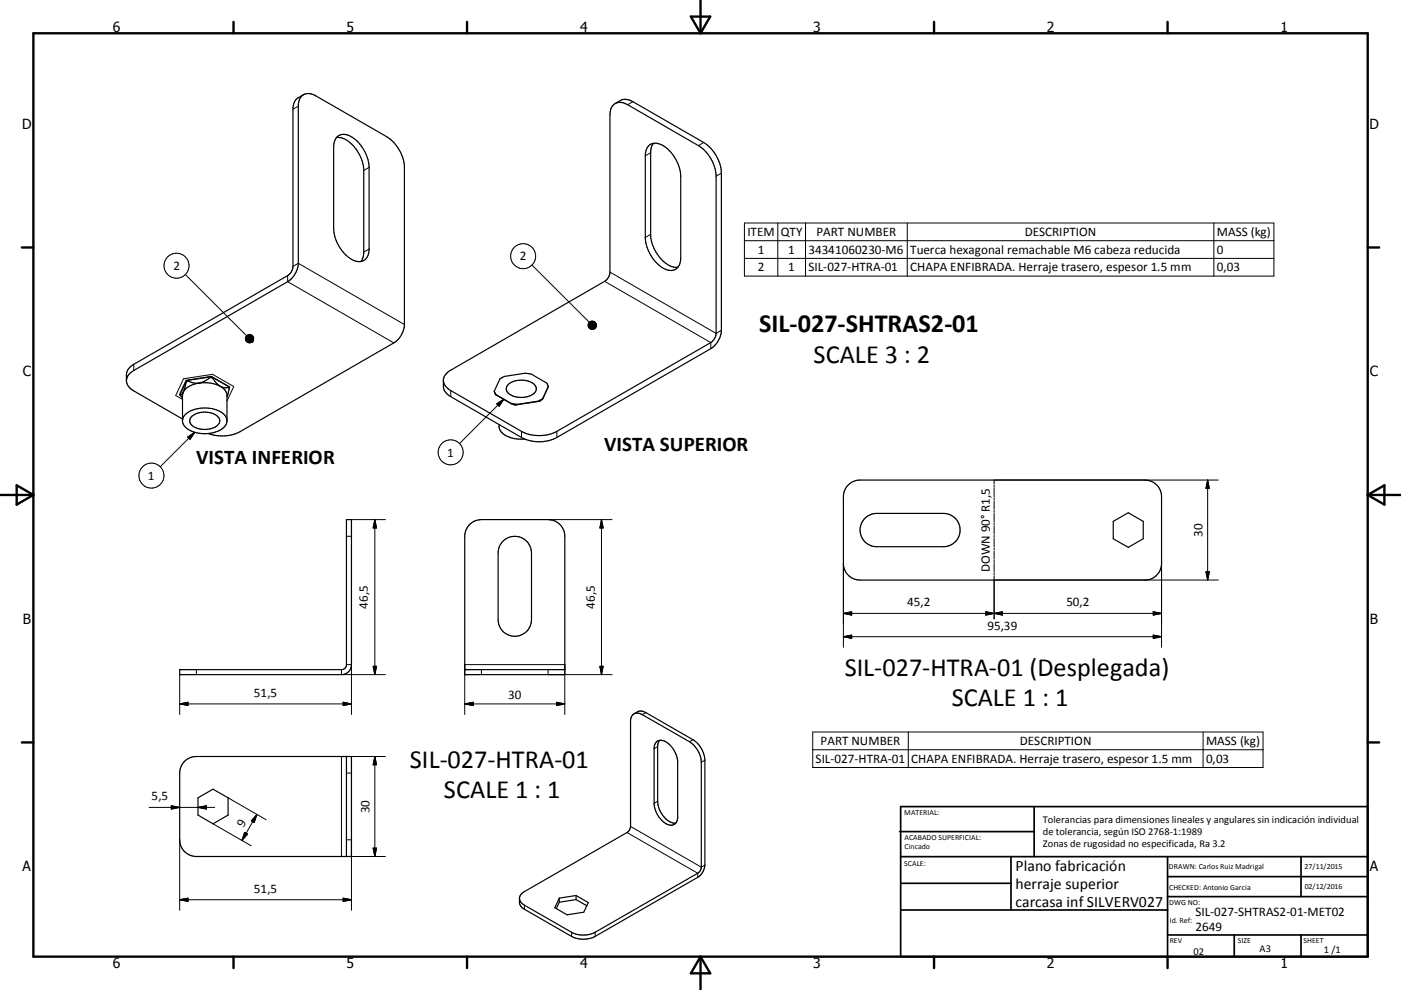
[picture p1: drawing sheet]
<svg xmlns="http://www.w3.org/2000/svg" width="420mm" height="297mm" viewBox="0 0 420 297" stroke-linecap="round" stroke-linejoin="round" font-family="sans-serif">
<g fill="none" stroke="#000" stroke-width=".36">
<path d="M91 28.4l-1.6 .9a3.7 3.7 0 0 0-1.6 3.5v47.1a3.5 3.5 0 0 1-1.6 2.8l-46.1 26.6a3.9 3.9 0 0 0-2.2 3.1v1.8M91 28.4a3.5 3.5 0 0 0-1.6 2.9v47.7a7.1 7.1 0 0 1-3.2 5.5l-46.1 26.7a3.8 3.8 0 0 0-2.2 3M91 28.4a3.8 3.8 0 0 1 3.7 .4l21.3 12.2a11.9 11.9 0 0 1 5.2 8.7v48.1a7 7 0 0 1-3.1 5.1l-46.2 26.6a11.9 11.9 0 0 1-9.5 .6M184.4 31.1a3.7 3.7 0 0 1 3.8 .3l21.2 12.3a11.8 11.8 0 0 1 5.3 9.2v47.1a3.5 3.5 0 0 1-1.6 2.8l-46.2 26.6a11.7 11.7 0 0 1-10.5 0l-21.3-12.2a3.9 3.9 0 0 1-2.2-3.1M184.4 31.1l1.6-.9a3.6 3.6 0 0 1 3.8 .3l21.2 12.3a11.7 11.7 0 0 1 5.3 9.1v47.2a7.1 7.1 0 0 1-3.2 5.5l-46.2 26.6a11.7 11.7 0 0 1-9.6 .5M184.4 31.1a3.6 3.6 0 0 0-1.5 3.4v47.1a3.6 3.6 0 0 1-1.6 2.8l-46.2 26.7a3.8 3.8 0 0 0-2.2 3M100.9 41.3a6.6 6.6 0 0 1 5.8 3.4 11.3 11.3 0 0 1 2.4 6.4v25l-.3 1.3-.6 1.1M101 41.1a3.7 3.7 0 0 1 5.1 .4 11.9 11.9 0 0 1 4.6 8.7v24.5a3.3 3.3 0 0 1-1.7 3.5 3.3 3.3 0 0 1-3.9-.6 11.8 11.8 0 0 1-5.1-9v-24.5l.2-1.5zM194.5 43.7a3.8 3.8 0 0 1 5 .4 12 12 0 0 1 4.6 8.8v24.5a3.2 3.2 0 0 1-1.5 3.3 3.2 3.2 0 0 1-3.6-.2 11.7 11.7 0 0 1-5.5-9.2v-24.6l.2-1.5zM195.9 43l-.7 1.4-.1 1.4v24.5a11 11 0 0 0 6.8 9.8l1.3 .1M37.9 114.2a3.7 3.7 0 0 0 2.2 3.1l14.6 8.4M54.1 118.4l.6 1.1"/>
<path d="M55.8 114.6l-1.1 3.7v8.2a5.6 5.6 0 0 0 5.6 3.6 8.2 8.2 0 0 0 7.4-2.7l.4-1.1v-7.7a3.3 3.3 0 0 0-2-2.7M55.8 114.4l-1.7 4M55.8 114.4v.2M56.3 114.1l-.5 .3M56.3 114.3l-.5 .3M56.3 114.1v.2M56.3 114.3a5.6 5.6 0 0 0 3.4 .6M59.7 114.9a6.2 6.2 0 0 0-5.3 3.5h-.3M59.7 114.9a10.2 10.2 0 0 1 6.4 1M63 113.1l.7 .1v.2M63 113.1v.2M63 113.3l.7 .1"/>
<path d="M63 113.1l-6.7 1M63 113.3a7.2 7.2 0 0 1-3.3 1.6M63.7 113.4l1.2 1.6 1.2 .9M66.1 115.9a2.91 2.91 0 0 0 2.4 .3M68.5 116.2v-.2l.2 .4M68.5 116.2l.2 .4M68.7 116.4l.2-.3-5.5-3.2-7.6 1.2-2 4.3 .4 .2M68.7 116.4v.2M68.7 116.6l-.6 2.5M132.9 114.1v1.8a3.7 3.7 0 0 0 2.2 3.1l22.2 12.7M148.2 117.3l.5 1.1M148.2 117.3l.5 1.2"/>
<path d="M148.7 118.4l4.6 2.6M148.7 118.4v.1M148.7 118.5l4.6 2.6M152.5 115.3a6.4 6.4 0 0 1 8 .4 2 2 0 0 1-1.4 3 6.3 6.3 0 0 1-7-1.1 1.69 1.69 0 0 1 .4-2.3zM162.7 119.6l-1.3 .7M162.7 119.6v.1M162.7 119.7l-1.1 .7M164.4 116l-1.7 3.6M164.4 116l-.5-1.1-4.6-2.7-1.8-.2-6.3 .9-.9 .5-.4 .3-1.7 3.6M164.4 116l-1.7 3.7M57.6 124.9a6.4 6.4 0 0 1 8 .4 2.18 2.18 0 0 1-1.8 3.2 5.9 5.9 0 0 1-6.8-1.6l-.1-.9zM68.1 126a4.9 4.9 0 0 0-4.4-3.4 9 9 0 0 0-8.4 2.1l-.6 1.5"/>
<path d="M149.6 127.4a3.9 3.9 0 0 0 3.6 3.9l1.7 .4h2.4M153.3 121l1.8 .3M153.3 121v.1M153.3 121.1l1.4 .3M154.1 121.4h.7M154.7 121.4v.1M155.1 121.4h-.4M155.1 121.3v.1M161.4 120.5l-6.3 .9M161.4 120.3l-6.3 1M161.4 120.3v.2M161.6 120.4l-.2 .1"/>
<path d="M161.8 120.3h.1M161.9 120.2l-.3 .2M141 157.2l1.3-.9 2-.4h20a5 5 0 0 1 5 5v41.5h-30v-41.5a5 5 0 0 1 1.7-3.7zM254.1 145.7a5.1 5.1 0 0 1 3.8-1.7h85.4a5 5 0 0 1 4.9 5v20a5 5 0 0 1-4.9 5h-85.4a5 5 0 0 1-5-5v-20.5l.4-1.5zM259 155.8a5.1 5.1 0 0 1 3.8-1.8h20.1a5 5 0 0 1 4.9 5 5 5 0 0 1-4.9 5h-20.1a5 5 0 0 1-4.5-2.9 5 5 0 0 1 .7-5.3zM333.8 156.4l4.5-2.6 4.5 2.6v5.2l-4.5 2.6-4.5-2.6zM150.7 162.5a5 5 0 0 1 5.5-1.3 5 5 0 0 1 3.1 4.7v20a5 5 0 0 1-5 5 5 5 0 0 1-5-5l.1-20.5 .4-1.6zM53.9 200.9h48.5a1.48 1.48 0 0 0 1.5-1.5v-43.5h1.5v43.5a2.95 2.95 0 0 1-3 3h-48.5zM139.3 200.9h30M190.1 214.2l1-.7a2.49 2.49 0 0 1 2.5 .3l14.2 8.1a7.9 7.9 0 0 1 3.5 6.2l-.1 32.1a4.7 4.7 0 0 1-2 3l-30.8 17.7a7.8 7.8 0 0 1-7 0l-14.2-8.1a2.51 2.51 0 0 1-1.5-2.1l.2-1.9 1-1.1 31.1-17.9a2.48 2.48 0 0 0 1-1.9v-31.9a2.13 2.13 0 0 1 1.3-1.9 2.13 2.13 0 0 1 2.3 .3l14.1 8.1a7.8 7.8 0 0 1 3.6 6.2v31.5a2.26 2.26 0 0 1-1.1 1.8l-30.8 17.7a7.8 7.8 0 0 1-7 0l-14.2-8.1-1.1-1.1-.4-.8M55.1 228.6a5.1 5.1 0 0 1 3.8-1.6h46.5v30h-46.5a5 5 0 0 1-5-5v-20.6l.4-1.5zM59.4 239.4l4.5-2.6 4.5 2.6v5.1l-4.5 2.7-4.5-2.7z"/>
<path d="M103.9 227v30M196.8 222.6a3.1 3.1 0 0 1 4.2 1 8.3 8.3 0 0 1 2.2 4.6v17.3a2.15 2.15 0 0 1-1.4 2 2.15 2.15 0 0 1-2.3-.5 7.8 7.8 0 0 1-3.4-6v-16.4l.2-1.2zM197.7 222.1l-.5 1.5v16.8a6.9 6.9 0 0 0 5.1 6.6l.3-.1M167.7 269.5v1.2M167.7 270.7l-.9 1.9M172.7 268.7l3.7 2.1-1.4 2.9-5 .8-3.7-2.2 1.4-2.8M172.7 268.7l-5 .8M172.7 268.7v1.2M172.7 269.9l3.2 1.8M172.7 269.9l-5 .8"/>
</g>
<g fill="none" stroke="#000" stroke-width=".3">
<path d="M89.4 31.9l-1.6 .9M189.8 30.5l-1.6 .9M110.7 50.2l-1.6 .9M195.1 45.8l-1.6 .9M211 42.8l-1.6 .9M216.3 51.9l-1.6 1M87.8 79.9l1.6-.9 31.8 18.4M110.7 74.7l-1.6 .9M159.5 79.5l17.2 17.2M195.1 70.3l-1.6 1M223.2 66.9h158.7v15.9h-158.7zM223.2 72.2h158.7"/>
<path d="M223.2 77.5h158.7M233.2 66.9v15.9M241.5 66.9v15.9M272 66.9v15.9M363.9 66.9v15.9M55.6 82.3l18.3 18.4M86.2 82.7v1.8l31.9 18.4M181.3 84.4l31.8 18.4v1.8M182.9 81.6l31.8 18.4 1.6-.9M40.1 109.3v1.9M54.7 119.8l-2-1.2 2.3-5 8.7-1.3 6.4 3.7-2 4.3M135.1 117.2v1.8"/>
<path d="M151.1 119.8l-13.3 13.3M56.3 131.1l2.1-1.4-1.4 2.1zM58.4 129.7l-10.4 10.3M148.9 121.2l2.2-1.4-1.5 2.1zM156.4 129.4v1.8M166.9 129.4v1.8M105.4 155.9h10.2M112.4 155.9v46.5M112.4 155.9l.5 2.5h-1zM164.3 155.9h19.2M180.3 155.9l.5 2.5h-1zM180.3 155.9v46.5"/>
<path d="M298 145.6v.6M298 146.5v2.5M298 149.3v.7M298 150.3v2.5M298 153.1v.6M298 154v2.5M298 156.8v.7M298 157.8v2.5M362.1 144v30M362.1 144l.5 2.5h-1zM365.2 144h-67.2v1.3M103.9 160.9h1.5"/>
<path d="M252.9 169v25.2M298 160.6v.6M298 161.5v2.5M298 164.3v.7M298 165.3v2.5M298 168.1v.6M298 169v2.5M298 171.8v.7M298 172.8v12.9M298 174h67.2M348.2 169v25.2M361.6 171.5h1l-.5 2.5z"/>
<path d="M103.9 199.4h1.5v15M111.9 199.9h1l-.5 2.5zM179.8 199.9h1l-.5 2.5zM252.9 184h95.3M252.9 184l2.4-.5v1zM252.9 191l2.4-.5v1zM252.9 191h95.3M295.6 183.5v1l5-1v1zM345.8 183.5l2.4 .5-2.4 .5zM345.8 190.5l2.4 .5-2.4 .5zM53.9 211.2h51.5M53.9 211.2l2.5-.5v1z"/>
<path d="M53.9 202.4v12M58.9 200.9v1.5M102.4 200.9v1.5h13.2M102.9 210.7l2.5 .5-2.5 .5zM139.3 214.4v-15h30v15M139.3 211.2h30M139.3 211.2l2.5-.5v1zM144.3 200.9v1.5M164.3 200.9v1.5h19.2M166.8 210.7l2.5 .5-2.5 .5zM193.6 213.8l-1 .6M243.7 219.6h135v10.7h-135z"/>
<path d="M272.3 219.6v10.7M360.7 219.6v10.7M68.4 239.4l11.4 6.5M103.9 231.9h1.5M112.4 227v30M112.4 227l.5 2.4h-1zM115.6 227h-13.2v30h13.2M197.2 224l-1.1 .6M207.8 221.9l-1.1 .6M211.3 228.1l-1 .6M243.7 224.9h135M44.7 242.2h19.7"/>
<path d="M51.4 241.7l2.5 .5-2.5 .5zM53.9 252v21.1M59.4 242.2l2.5-.5v1zM63.9 247.2l11.4 6.5M73.4 249.7l.8 .5-1.7 2zM77 244.4l-4.5 7.8M77 244.4l-.8 2.4-.9-.5zM103.9 252h1.5v21.1M111.9 254.4h1l-.5 2.6zM188 249.8l21.2 12.2v1.2M189 247.9l21.3 12.3 1-.7M197.2 240.4l-1.1 .6"/>
<path d="M53.9 269.9l2.5-.4v.9zM53.9 269.9h51.5M102.9 269.5l2.5 .4-2.5 .5zM157.2 271.6v1.2M171.4 279.7v1.2M178.4 279.7v1.2"/>
<circle cx="52.9" cy="79.7" r="3.8"/>
<circle cx="156.8" cy="76.9" r="3.8"/>
<circle cx="135.1" cy="135.7" r="3.7"/>
<circle cx="45.4" cy="142.7" r="3.8"/>
</g>
<g fill="none" stroke="#000" stroke-width=".71">
<path d="M10 10h400v277h-400zM70 6.6v3.4M140 6.6v3.4M207.1 5h5.8l-2.9 5zM210 0v10M280 6.6v3.4M350 6.6v3.4M6.6 74.2h3.4M410 74.2h3.5M0 148.5h10M5 145.6l5 2.9-5 2.9zM410 148.5h10.1"/>
<path d="M410 148.5l5.1-2.9v5.8zM6.6 222.7h3.4M410 222.7h3.5M70 287v3.4M140 287v3.4M210 287v10M210 287l2.9 5h-5.8zM280 287v3.4M350 287v3.4"/>
</g>
<g fill="none" stroke="#000" stroke-width=".51">
<path d="M269.7 249.5h40.3M270 242h140v45h-140zM270 257h140M303.1 257v16M310 242v15M350 257v30M390.1 257v12M270 265h33.1M270 273h80M350 269h60M350 263h60M350 280.5h60"/>
<path d="M370 280.5v6.5M390.1 280.5v6.5"/>
</g>
<g fill="#000" stroke="#000" stroke-width=".3">
<path d="M178.7 98l-.3 .5zM178.8 97.7l-.4 .8zM178.8 97.5l-.4 1zM178.8 97.2l-.4 1.3zM178.6 97l.2 .2-.4 1.3zM178.5 96.7l.1 .3-.2 1.5zM178.3 96.6l.2 .1-.1 1.8zM178 96.4l.3 .2 .1 1.9zM177.8 96.3l.2 .1 .4 2.1zM177.5 96.3h.3l.6 2.2zM177.3 96.3h.2l.9 2.2zM177 96.5l.3-.2 1.1 2.2z"/>
<path d="M176.8 96.6l.2-.1 1.4 2zM176.6 96.8l.2-.2 1.6 1.9zM176.6 96.8l1.8 1.7-2-1.5zM176.4 97l2 1.5-2.1-1.2zM176.3 97.3l2.1 1.2-2.1-1zM176.3 97.5l2.1 1-2.1-.7zM176.3 97.8l2.1 .7-2-.5zM176.4 98l2 .5-1.9-.2zM176.5 98.3l1.9 .2h-1.7zM176.7 98.5h1.7l-1.5 .2zM176.9 98.7l1.5-.2zM177.2 98.8l1.2-.3z"/>
<path d="M177.5 98.8l.9-.3zM177.7 98.8l.7-.3zM178 98.7l.4-.2zM178.2 98.6l.2-.1zM76 102l-.3 .5zM76.1 101.8l-.4 .7zM76.1 101.5l-.4 1zM76 101.3l-.3 1.2zM75.9 101l-.2 1.5zM75.8 100.8l.1 .2-.2 1.5zM75.5 100.6l.3 .2-.1 1.7zM75.3 100.5l.2 .1 .2 1.9z"/>
<path d="M75 100.4l.3 .1 .4 2zM74.8 100.4h.2l.7 2.1zM74.5 100.4h.3l.9 2.1zM74.2 100.5l.3-.1 1.2 2.1zM74 100.6l.2-.1 1.5 2zM73.8 100.8l.2-.2 1.7 1.9zM73.8 100.8l1.9 1.7-2-1.5zM73.7 101l2 1.5-2.1-1.2zM73.6 101.3l2.1 1.2-2.1-.9zM73.6 101.6l2.1 .9-2.1-.7zM73.6 101.8l2.1 .7-2-.4zM73.7 102.1l2 .4-1.9-.2z"/>
<path d="M73.8 102.3l1.9 .2h-1.7zM74 102.5h1.7l-1.5 .2zM74.2 102.7l1.5-.2zM74.5 102.8l1.2-.3zM74.7 102.8l1-.3zM75 102.8l.7-.3zM75.2 102.8l.5-.3zM75.5 102.6l.2-.1zM56.3 131.1l2.1-1.4-1.4 2.1zM148.9 121.2l2.2-1.5-1.5 2.2zM112.4 155.9l.5 2.5h-1zM180.3 155.9l.5 2.5h-1z"/>
<path d="M362.1 144l.5 2.5h-1zM361.6 171.5h1l-.5 2.5zM111.9 199.9h1l-.5 2.5zM179.8 199.9h1l-.5 2.5zM252.9 184l2.4-.5v1zM252.9 191l2.4-.5v1zM295.6 183.5l2.4 .5-2.4 .5zM298 184l2.6-.5v1zM345.8 183.5l2.4 .5-2.4 .5zM345.8 190.5l2.4 .5-2.4 .5zM53.9 211.2l2.5-.5v1zM102.9 210.7l2.5 .5-2.5 .5z"/>
<path d="M139.3 211.2l2.5-.5v1zM166.8 210.7l2.5 .5-2.5 .5zM112.4 227l.5 2.4h-1zM51.4 241.7l2.5 .5-2.5 .5zM59.4 242.2l2.5-.5v1zM73.4 249.7l.8 .5-1.7 2zM77 244.4l-.8 2.4-.9-.5zM111.9 254.4h1l-.5 2.6zM53.9 269.9l2.5-.4v.9zM102.9 269.5l2.5 .4-2.5 .5z"/>
</g>
<g font-size="7.9">
<text x="227.6" y="99.7">SIL-027-SHTRAS2-01</text>
<text x="243.9" y="108.8">SCALE 3 : 2</text>
<text x="253.2" y="202.9">SIL-027-HTRA-01 (Desplegada)</text>
<text x="285.3" y="211.9">SCALE 1 : 1</text>
<text x="122.9" y="230.3">SIL-027-HTRA-01</text>
<text x="133.1" y="239.3">SCALE 1 : 1</text>
</g>
<g font-size="6.3">
<text x="181.1" y="135.2">VISTA SUPERIOR</text>
<text x="58.8" y="139.3">VISTA INFERIOR</text>
</g>
<g font-size="4.7">
<text x="304.5" y="261.2">Plano fabricación</text>
<text x="304.5" y="266.6">herraje superior</text>
<text x="304.5" y="272">carcasa inf SILVERV027</text>
</g>
<g font-size="4.2">
<text x="33.9" y="9.6">6</text>
<text x="103.9" y="9.6">5</text>
<text x="173.9" y="9.6">4</text>
<text x="243.8" y="9.6">3</text>
<text x="313.9" y="9.6">2</text>
<text x="383.9" y="9.6">1</text>
<text x="6.7" y="38.7">D</text>
<text x="410.5" y="38.7">D</text>
<text x="6.9" y="112.9">C</text>
<text x="410.7" y="112.9">C</text>
<text x="6.9" y="187.1">B</text>
<text x="410.7" y="187.1">B</text>
<text x="6.8" y="261.4">A</text>
<text x="410.7" y="261.4">A</text>
<text x="33.9" y="290.4">6</text>
<text x="103.9" y="290.4">5</text>
<text x="173.9" y="290.4">4</text>
<text x="243.8" y="290.4">3</text>
<text x="313.9" y="290.4">2</text>
<text x="383.9" y="290.4">1</text>
</g>
<g font-size="3.9">
<text x="224.1" y="70.8">ITEM</text>
<text x="234.1" y="70.8">QTY</text>
<text x="244.8" y="70.8">PART NUMBER</text>
<text x="307.3" y="70.8">DESCRIPTION</text>
<text x="364.8" y="71">MASS (kg)</text>
<text x="227.2" y="76.1">1</text>
<text x="236.3" y="76.1">1</text>
<text x="242.4" y="76.1">34341060230-M6</text>
<text x="272.9" y="76.2">Tuerca hexagonal remachable M6 cabeza reducida</text>
<text x="364.8" y="76.1">0</text>
<text x="52" y="81">2</text>
<text x="155.9" y="78.1">2</text>
<text x="227.2" y="81.4">2</text>
<text x="236.3" y="81.4">1</text>
<text x="242.4" y="81.4">SIL-027-HTRA-01</text>
<text x="272.9" y="81.4">CHAPA ENFIBRADA. Herraje trasero, espesor 1.5 mm</text>
<text x="364.8" y="81.4">0,03</text>
<text x="134.1" y="137">1</text>
<text x="44.4" y="143.9">1</text>
<text x="360.5" y="161" transform="rotate(-90 360.5 161)">30</text>
<text x="296.8" y="171.7" transform="rotate(-90 296.8 171.7)">DOWN 90° R1,5</text>
<text x="110.3" y="182.6" transform="rotate(-90 110.3 182.6)">46,5</text>
<text x="178.3" y="182.6" transform="rotate(-90 178.3 182.6)">46,5</text>
<text x="271.9" y="181.9">45,2</text>
<text x="319.7" y="181.9">50,2</text>
<text x="296.1" y="189">95,39</text>
<text x="76.1" y="209">51,5</text>
<text x="152.4" y="209.6">30</text>
<text x="246" y="223.5">PART NUMBER</text>
<text x="305.7" y="223.5">DESCRIPTION</text>
<text x="361.6" y="223.6">MASS (kg)</text>
<text x="244.5" y="228.9">SIL-027-HTRA-01</text>
<text x="273.2" y="228.9">CHAPA ENFIBRADA. Herraje trasero, espesor 1.5 mm</text>
<text x="361.6" y="228.9">0,03</text>
<text x="45.5" y="240.1">5,5</text>
<text x="110.8" y="243.9" transform="rotate(-90 110.8 243.9)">30</text>
<text x="73" y="248.3" transform="rotate(-60 73 248.3)">9</text>
<text x="76.1" y="267.9">51,5</text>
<text x="358.4" y="274.9">SIL-027-SHTRAS2-01-MET02</text>
<text x="358.4" y="279.4">2649</text>
</g>
<g font-size="3.1">
<text x="312.7" y="246.8">Tolerancias para dimensiones lineales y angulares sin indicación individual</text>
<text x="312.7" y="250.4">de tolerancia, según ISO 2768-1:1989</text>
<text x="312.7" y="254">Zonas de rugosidad no especificada, Ra 3.2</text>
<text x="357.8" y="286.5">02</text>
<text x="377.6" y="285.6">A3</text>
<text x="396.9" y="285.9">1 /1</text>
</g>
<g font-size="2.4">
<text x="271.1" y="244.4">MATERIAL:</text>
<text x="271.2" y="252">ACABADO SUPERFICIAL:</text>
<text x="271.2" y="254.7">Cincado</text>
<text x="271.1" y="259.7">SCALE:</text>
<text x="350.4" y="260.8">DRAWN: Carlos Ruiz Madrigal</text>
<text x="391.1" y="260.6">27/11/2015</text>
<text x="350.5" y="267">CHECKED: Antonio Garcia</text>
<text x="391.2" y="266.7">02/12/2016</text>
<text x="350.5" y="271.4">DWG NO:</text>
<text x="350.7" y="276.9">Id. Ref:</text>
<text x="350.7" y="282.8">REV</text>
<text x="371.1" y="282.9">SIZE</text>
<text x="390.8" y="283">SHEET</text>
</g>
</svg>
